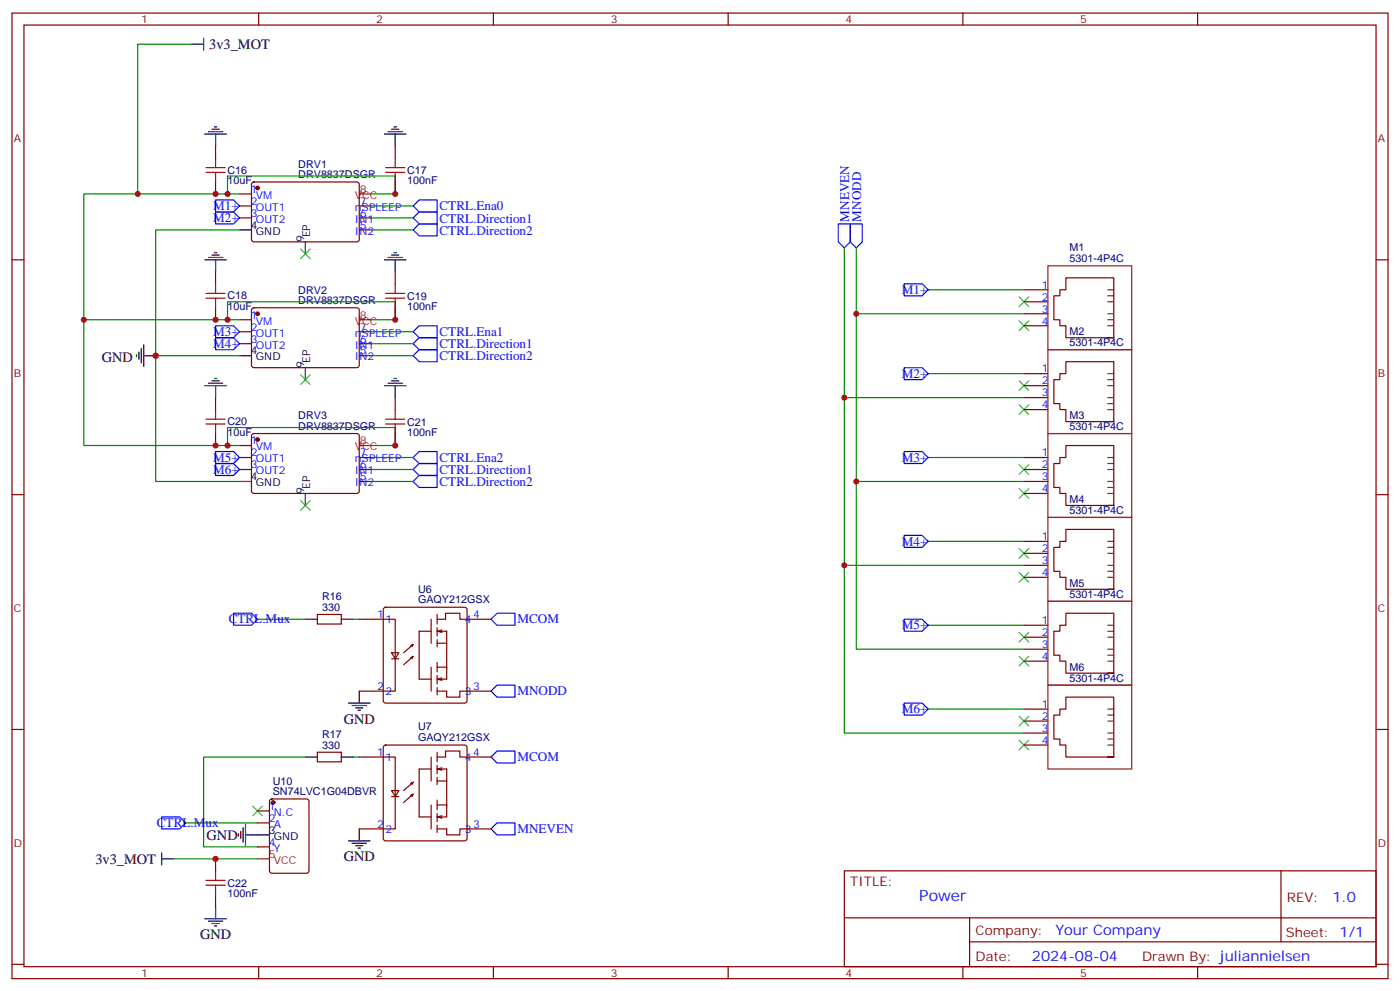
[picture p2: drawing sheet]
<svg xmlns="http://www.w3.org/2000/svg" width="412mm" height="292mm" viewBox="0 0 412 292" stroke-linecap="round" stroke-linejoin="round" font-family="sans-serif">
<g fill="none" stroke="#870000" stroke-width=".35">
<path d="M3.5 3.8h405.4v284.4h-405.4zM7.1 7.4h398.2v277.3h-398.2zM76.2 3.8v3.6M145.3 3.8v3.6M214.5 3.8v3.6M283.6 3.8v3.6M352.8 3.8v3.6M63.5 43v3.5M63.5 53.6v3.5M70.6 57.1h3.5M74.3 53.8l.5-.2h30.6l.4 .7v16.5l-.7 .4h-30.6l-.4-.7v-16.2zM116.4 43v3.5"/>
<path d="M116.4 53.6v3.5M3.5 76.5h3.6M70.6 60.6h3.5M70.6 64.2h3.5M105.8 60.6h3.6M105.8 64.2h3.6M105.8 67.7h3.6M405.3 76.5h3.6M63.5 80v3.6M63.5 90.6v3.6M70.6 94.2h3.5M70.6 97.7h3.5"/>
<path d="M74.3 90.8l.5-.2 30.6 .1 .4 .6v16.5l-.7 .5-30.6-.1-.4-.6v-16.3zM105.8 97.7h3.6M116.4 80v3.6M116.4 90.6v3.6M301.6 95.9h7.1M301.6 92.4h7.1M301.6 88.9h7.1M301.6 85.3h7.1M326.3 99.4h1.8h-14.1v-3.5h-1.8v-1.7h-1.8v-7.1h1.8v-1.8h1.8v-3.5h14.1v17.6M63.5 117.1v3.5M70.6 101.2h3.5M105.8 101.2h3.6"/>
<path d="M105.8 104.7h3.6M116.4 117.1v3.5M301.6 117.1h7.1M301.6 113.6h7.1M301.6 110h7.1M63.5 127.7v3.5M70.6 131.2h3.5M70.6 134.7h3.5M70.6 138.3h3.5M74.3 127.9l.5-.2h30.6l.4 .7v16.5l-.7 .4-30.6-.1-.4-.6v-16.2zM105.8 134.7h3.6M105.8 138.3h3.6"/>
<path d="M116.4 127.7v3.5M301.6 134.7h7.1M301.6 138.3h7.1M301.6 120.6h7.1M326.3 124.1h1.8h-14.1v-3.5h-1.8v-1.7h-1.8v-7.1h1.8v-1.8h1.8v-3.5h14.1v17.6M3.5 145.7h3.6M105.8 141.8h3.6M301.6 141.8h7.1M301.6 145.3h7.1M301.6 159.4h7.1M326.3 148.8h1.8h-14.1v-3.5h-1.8v-1.8h-1.8v-7h1.8v-1.8h1.8v-3.5h14.1v17.6M405.3 145.7h3.6"/>
<path d="M113.1 179l.5-.2h23.3l.5 .2 .2 .5v26.8l-.3 .5-.4 .2h-23.3l-.5-.2-.2-.5v-26.8zM301.6 170h7.1M301.6 166.5h7.1M301.6 162.9h7.1M326.3 173.5h1.8h-14.1v-3.5h-1.8v-1.8h-1.8v-7h1.8v-1.8h1.8v-3.5h14.1v17.6M93.5 180.9h7v2.9h-7zM105.8 182.4h10.6v21.1h-10.6M115.4 192.2h2.1l-1.1 1.8zM115.4 194h2.1M121 190.1l.7-.3-2.8 2.4M121 193.6l.7-.3-2.8 2.5M121.7 189.8l-.3 .7"/>
<path d="M121.7 193.3l-.3 .7M127 182.4v7M127 196.5v7M127 185.9h-3.5v14.1h3.5M128.8 182.4h2.4v-1.8h4.3v1.8h9.1M128.8 180.9v2.9M128.8 184.8v2.5M128.8 188.3v2.2M128.8 195.1v2.8M128.8 198.9v2.5M128.8 189.4h2.8M128.8 196.5h2.8"/>
<path d="M130.2 186.2l-1.4-.3h2.8v14.1h-2.8l1.4 .3M130.2 185.5l-1.4 .4M130.2 199.6l-1.4 .4M301.6 194.7h7.1M301.6 191.2h7.1M301.6 187.6h7.1M301.6 184.1h7.1M326.3 198.2h1.8h-14.1v-3.5h-1.8v-1.8h-1.8v-7h1.8v-1.8h1.8v-3.5h14.1v17.6M3.5 214.8h3.6M113.1 219.6l.5-.2h23.3l.5 .2 .2 .5v26.8l-.3 .5-.4 .2h-23.3l-.5-.2-.2-.5v-26.8zM128.8 203.5h2.8v1.8h3.9v-1.8h9.1M128.8 202.5v2.1"/>
<path d="M301.6 219.4h7.1M301.6 215.9h7.1M301.6 212.3h7.1M301.6 208.8h7.1M405.3 214.8h3.6M75.8 238.8h3.6M79.6 235.5l.5-.2h10.2l.7 .4v20.7l-.4 .7h-10.5l-.7-.4v-20.7zM93.5 221.5h7v2.8h-7zM105.8 222.9h10.6v21.2h-10.6M115.4 232.8h2.1l-1.1 1.8zM115.4 234.6h2.1M121 230.7l.7-.4-2.8 2.5"/>
<path d="M121 234.2l.7-.3-2.8 2.4M121.7 230.3l-.3 .7M121.7 233.9l-.3 .7M127 222.9v7.1M127 237v7.1M127 226.4h-3.5v14.2h3.5M128.8 222.9h2.4v-1.7h4.3v1.7h9.1M128.8 221.5v2.8M128.8 225.4v2.5M128.8 228.9v2.1M128.8 235.6v2.8M128.8 239.5v2.5"/>
<path d="M128.8 230h2.8M128.8 237h2.8M130.2 226.8l-1.4-.4h2.8v14.2h-2.8l1.4 .3M130.2 226.1l-1.4 .3M326.3 222.9h1.8h-14.1v-3.5h-1.8v-1.8h-1.8v-7h1.8v-1.8h1.8v-3.5h14.1v17.6M63.5 252.9v3.5M75.8 242.3h3.6M75.8 249.4h3.6M128.8 244.1h2.8v1.8h3.9v-1.8h9.1M128.8 243v2.1M130.2 240.2l-1.4 .4M248.7 256.4h156.6v28.3h-156.6z"/>
<path d="M377.3 256.5v20.8M63.5 263.5v3.5M248.7 270.3h156.5M285.6 277.3h119.6M285.6 270.3v14.1M3.5 284h3.6M76.2 284.7v3.5M145.3 284.7v3.5M214.5 284.7v3.5M283.6 284.7v3.5M352.8 284.7v3.5M405.3 284h3.6"/>
</g>
<g fill="none" stroke="#3c3" stroke-width=".35">
<path d="M88.5 73.3l2.9 2.9M91.4 73.3l-2.9 2.9M300.2 94.5l2.8 2.8M300.2 87.5l2.8 2.8M303 94.5l-2.8 2.8M303 87.5l-2.8 2.8M88.5 110.4l2.9 2.8M91.4 110.4l-2.9 2.8M300.2 119.2l2.8 2.8M300.2 112.1l2.8 2.9M303 119.2l-2.8 2.8M303 112.1l-2.8 2.9"/>
<path d="M300.2 136.8l2.8 2.9M303 136.8l-2.8 2.9M88.5 147.4l2.9 2.8M91.4 147.4l-2.9 2.8M300.2 143.9l2.8 2.8M303 143.9l-2.8 2.8M300.2 168.6l2.8 2.8M300.2 161.5l2.8 2.9M303 168.6l-2.8 2.8M303 161.5l-2.8 2.9M300.2 186.2l2.8 2.9M300.2 193.3l2.8 2.8"/>
<path d="M303 186.2l-2.8 2.9M303 193.3l-2.8 2.8M300.2 210.9l2.8 2.8M300.2 218l2.8 2.8M303 210.9l-2.8 2.8M303 218l-2.8 2.8M74.4 237.4l2.9 2.8M77.3 237.4l-2.9 2.8"/>
</g>
<g fill="none" stroke="#008700" stroke-width=".35">
<path d="M56.4 13h-15.8v44.1M67 57.1v-5.3h49.4v5.3h-7M70.6 57.1h-45.9v74.1h45.9M70.6 67.7h-24.7v37M109.4 64.2h12.3M109.4 67.7h12.3M109.4 60.6h12.3M248.7 73v44.1M252.2 73v19.4M24.7 94.2h45.9M67 94.2v-5.3h49.4v5.3h-7M109.4 97.7h12.3"/>
<path d="M273.4 85.3h28.2M301.6 92.4h-49.4v49.4h49.4M45.9 104.7v37.1h24.7M45.9 104.7h24.7M109.4 101.2h12.3M109.4 104.7h12.3M273.4 110h28.2M301.6 117.1h-52.9v49.4h52.9M67 131.2v-5.3h49.4v5.3h-7M109.4 134.7h12.3M109.4 138.3h12.3M273.4 134.7h28.2"/>
<path d="M109.4 141.8h12.3M252.2 141.8v49.4h49.4M273.4 159.4h28.2M248.7 166.5v49.4h52.9M75.8 182.4h14.2M104.1 182.4h1.7M273.4 184.1h28.2M273.4 208.8h28.2M90 222.9h-30v26.5h15.8M104.1 222.9h1.7M51.2 252.9h24.6M54.7 242.3h21.1"/>
</g>
<g fill="none" stroke="#00f" stroke-width=".35">
<path d="M63.5 58.9h5.3l1.8 1.7-1.8 1.8h-5.3zM63.5 62.4h5.3l1.8 1.8-1.8 1.7h-5.3zM121.7 64.2l1.8-1.8h5.3v3.5h-5.3zM121.7 67.7l1.8-1.8h5.3v3.6h-5.3zM121.7 60.6l1.8-1.7h5.3v3.5h-5.3zM246.9 65.9h3.6v5.3l-1.8 1.8-1.8-1.8zM250.5 65.9h3.5v5.3l-1.8 1.8-1.7-1.8zM63.5 95.9h5.3l1.8 1.8-1.8 1.7h-5.3zM63.5 99.4h5.3l1.8 1.8-1.8 1.8h-5.3zM121.7 97.7l1.8-1.8h5.3v3.5h-5.3zM266.3 83.6h5.3l1.8 1.7-1.8 1.8h-5.3zM121.7 101.2l1.8-1.8h5.3v3.6h-5.3z"/>
<path d="M121.7 104.7l1.8-1.7h5.3v3.5h-5.3zM266.3 108.3h5.3l1.8 1.7-1.8 1.8h-5.3zM63.5 133h5.3l1.8 1.7-1.8 1.8h-5.3zM63.5 136.5h5.3l1.8 1.8-1.8 1.7h-5.3zM121.7 138.3l1.8-1.8h5.3v3.5h-5.3zM121.7 134.7l1.8-1.7h5.3v3.5h-5.3zM266.3 133h5.3l1.8 1.7-1.8 1.8h-5.3zM121.7 141.8l1.8-1.8h5.3v3.5h-5.3zM266.3 157.7h5.3l1.8 1.7-1.8 1.8h-5.3zM68.8 180.6h5.3l1.7 1.8-1.7 1.7h-5.3zM144.6 182.4l1.8-1.8h5.3v3.5h-5.3zM266.3 182.4h5.3l1.8 1.7-1.8 1.8h-5.3z"/>
<path d="M144.6 203.5l1.8-1.7h5.3v3.5h-5.3zM266.3 207h5.3l1.8 1.8-1.8 1.8h-5.3zM144.6 222.9l1.8-1.7h5.3v3.5h-5.3zM47.6 240.6h5.3l1.8 1.7-1.8 1.8h-5.3zM144.6 244.1l1.8-1.8h5.3v3.6h-5.3z"/>
</g>
<g fill="#870000" stroke="#870000" stroke-width=".35">
<circle cx="75.8" cy="55.4" r=".53"/>
<circle cx="75.8" cy="92.4" r=".53"/>
<circle cx="75.8" cy="129.4" r=".53"/>
<circle cx="80.4" cy="236.3" r=".53"/>
</g>
<g fill="none" stroke="#000" stroke-width=".35">
<path d="M56.4 13h3.6M60 11.3v3.5M60.3 39.5h6.4M61.4 38.8h4.2M62.4 38.1h2.2M63.1 37.4h.8M63.5 39.5v3.5M113.2 39.5h6.4M114.3 38.8h4.2M115.4 38.1h2.1M116.1 37.4h.7M116.4 39.5v3.5"/>
<path d="M60.3 76.5h6.4M61.4 75.8h4.2M62.4 75.1h2.2M63.1 74.4h.8M63.5 76.5v3.5M70.6 67.7h3.5M90 71.2v3.6M113.2 76.5h6.4M114.3 75.8h4.2M115.4 75.1h2.1M116.1 74.4h.7M116.4 76.5v3.5"/>
<path d="M40.2 104.4v.7M40.9 103.7v2.1M41.6 102.6v4.3M42.3 104.7h3.6M42.3 101.6v6.3M60.3 113.6h6.4M61.4 112.9h4.2M62.4 112.1h2.2M63.1 111.4h.8M63.5 113.6v3.5M70.6 104.7h3.5M90 108.3v3.5"/>
<path d="M113.2 113.6h6.4M114.3 112.9h4.2M115.4 112.1h2.1M116.1 111.4h.7M116.4 113.6v3.5M70.6 141.8h3.5M90 145.3v3.5M90 182.4h3.5M100.5 182.4h3.6M102.7 207h6.3M103.7 207.8h4.2M104.8 208.5h2.1"/>
<path d="M105.5 209.2h.7M105.8 203.5v3.5M90 222.9h3.5M100.5 222.9h3.6M47.6 252.9h3.6M47.6 251.1v3.6M70.2 245.5v.7M70.9 244.8v2.1M71.6 243.7v4.3M72.3 245.9h7.1M72.3 242.7v6.3M102.7 247.6h6.3"/>
<path d="M103.7 248.3h4.2M104.8 249h2.1M105.5 249.7h.7M105.8 244.1v3.5M60.3 270.5h6.4M61.4 271.3h4.2M62.4 272h2.2M63.1 272.7h.8M63.5 267v3.5"/>
</g>
<path d="M105.8 57.1h3.6M105.8 94.2h3.6M105.8 131.2h3.6M75.8 252.9h3.6" fill="none" stroke="#f00" stroke-width=".35"/>
<g fill="none" stroke="#8c2424" stroke-width=".35">
<path d="M308.7 78.3h24.7v24.7h-24.7zM326.3 85.3h1.8M326.3 87.1h1.8M326.3 88.9h1.8M326.3 92.4h1.8M326.3 94.2h1.8M326.3 95.9h1.8M308.7 103h24.7v24.7h-24.7zM326.3 110h1.8M326.3 111.8h1.8M326.3 113.6h1.8M326.3 117.1h1.8"/>
<path d="M326.3 118.9h1.8M308.7 127.7h24.7v24.7h-24.7zM326.3 120.6h1.8M326.3 134.7h1.8M326.3 136.5h1.8M326.3 138.3h1.8M308.7 152.4h24.7v24.7h-24.7zM326.3 141.8h1.8M326.3 143.5h1.8M326.3 145.3h1.8M326.3 159.4h1.8M308.7 177.1h24.7v24.7h-24.7z"/>
<path d="M326.3 161.2h1.8M326.3 162.9h1.8M326.3 166.5h1.8M326.3 168.2h1.8M326.3 170h1.8M326.3 184.1h1.8M326.3 185.9h1.8M326.3 187.6h1.8M326.3 191.2h1.8M326.3 192.9h1.8M326.3 194.7h1.8M308.7 201.8h24.7v24.6h-24.7z"/>
<path d="M326.3 208.8h1.8M326.3 210.6h1.8M326.3 212.3h1.8M326.3 215.9h1.8M326.3 217.6h1.8M326.3 219.4h1.8"/>
</g>
<g fill="none" stroke="#a10000" stroke-width=".35">
<path d="M60.7 50.8h5.6M60.7 49.4h5.6M63.5 46.5v2.9M63.5 50.8v2.8M113.6 50.8h5.6M113.6 49.4h5.6M116.4 46.5v2.9M116.4 50.8v2.8M60.7 87.8h5.6M60.7 86.4h5.6M63.5 83.6v2.8M63.5 87.8v2.8"/>
<path d="M113.6 87.8h5.6M113.6 86.4h5.6M116.4 83.6v2.8M116.4 87.8v2.8M60.7 124.8h5.6M60.7 123.4h5.6M63.5 120.6v2.8M63.5 124.8v2.9M113.6 124.8h5.6M113.6 123.4h5.6M116.4 120.6v2.8M116.4 124.8v2.9"/>
<path d="M60.7 259.3h5.6M63.5 256.4v2.9M60.7 260.7h5.6M63.5 260.7v2.8"/>
</g>
<g fill="#c00">
<circle cx="248.7" cy="117.1" r=".88"/>
<circle cx="45.9" cy="104.7" r=".88"/>
<circle cx="40.6" cy="57.1" r=".88"/>
<circle cx="24.7" cy="94.2" r=".88"/>
<circle cx="252.2" cy="141.8" r=".88"/>
<circle cx="252.2" cy="92.4" r=".88"/>
<circle cx="248.7" cy="166.5" r=".88"/>
<circle cx="67" cy="131.2" r=".88"/>
<circle cx="67" cy="94.2" r=".88"/>
<circle cx="67" cy="57.1" r=".88"/>
<circle cx="63.5" cy="57.1" r=".88"/>
<circle cx="116.4" cy="57.1" r=".88"/>
<circle cx="63.5" cy="94.2" r=".88"/>
<circle cx="116.4" cy="94.2" r=".88"/>
<circle cx="63.5" cy="131.2" r=".88"/>
<circle cx="116.4" cy="131.2" r=".88"/>
<circle cx="63.5" cy="252.9" r=".88"/>
</g>
<text font-size="4.6" fill="#00f" x="270.8" y="265.5">Power</text>
<g font-size="4.2">
<text x="61.6" y="14.4">3v3_MOT</text>
<text x="30" y="106.5">GND</text>
<text x="101.2" y="213.1">GND</text>
<text x="60.9" y="247.3">GND</text>
<text x="28.1" y="254.3">3v3_MOT</text>
<text x="101.2" y="253.7">GND</text>
<text x="58.9" y="276.6">GND</text>
</g>
<g font-size="4.2" fill="#00f">
<text x="392.5" y="265.7">1.0</text>
<text x="310.9" y="275.3">Your Company</text>
<text x="304" y="283.1">2024-08-04</text>
</g>
<g font-size="3.9" fill="#00f">
<text x="62.8" y="61.9">M1+</text>
<text x="62.8" y="65.4">M2+</text>
<text x="129.5" y="65.6">CTRL.Direction1</text>
<text x="129.5" y="61.9">CTRL.Ena0</text>
<text x="250.1" y="65.2" transform="rotate(-90 250.1 65.2)">MNEVEN</text>
<text x="253.7" y="65.2" transform="rotate(-90 253.7 65.2)">MNODD</text>
<text x="129.5" y="69.1">CTRL.Direction2</text>
<text x="265.6" y="86.6">M1+</text>
<text x="62.8" y="98.9">M3+</text>
<text x="129.5" y="98.9">CTRL.Ena1</text>
<text x="62.8" y="102.5">M4+</text>
<text x="129.5" y="102.6">CTRL.Direction1</text>
<text x="129.5" y="106.1">CTRL.Direction2</text>
<text x="265.6" y="111.3">M2+</text>
<text x="62.8" y="136">M5+</text>
<text x="129.5" y="136">CTRL.Ena2</text>
<text x="265.6" y="136">M3+</text>
<text x="62.8" y="139.5">M6+</text>
<text x="129.5" y="139.6">CTRL.Direction1</text>
<text x="129.5" y="143.2">CTRL.Direction2</text>
<text x="265.6" y="160.7">M4+</text>
<text x="67.4" y="183.6">CTRL.Mux</text>
<text x="152.4" y="183.6">MCOM</text>
<text x="265.6" y="185.4">M5+</text>
<text x="152.4" y="204.8">MNODD</text>
<text x="265.6" y="210.1">M6+</text>
<text x="152.4" y="224.2">MCOM</text>
<text x="46.2" y="243.6">CTRL.Mux</text>
<text x="152.4" y="245.3">MNEVEN</text>
</g>
<g font-size="3.9" fill="#800">
<text x="250.5" y="261">TITLE:</text>
<text x="379.1" y="265.7">REV:</text>
<text x="287.4" y="275.2">Company:</text>
<text x="378.7" y="275.8">Sheet: 1/1</text>
<text x="287.4" y="282.9">Date:</text>
<text x="336.4" y="283">Drawn By: juliannielsen</text>
</g>
<g font-size="3.2" fill="#800">
<text x="41.6" y="6.8">1</text>
<text x="110.8" y="6.8">2</text>
<text x="179.9" y="6.8">3</text>
<text x="249.1" y="6.8">4</text>
<text x="318.2" y="6.8">5</text>
<text x="4.1" y="41.9">A</text>
<text x="405.9" y="41.9">A</text>
<text x="4.1" y="111.1">B</text>
<text x="405.9" y="111.1">B</text>
<text x="4.1" y="180.2">C</text>
<text x="405.9" y="180.2">C</text>
<text x="4.1" y="249.4">D</text>
<text x="405.9" y="249.4">D</text>
<text x="41.6" y="287.7">1</text>
<text x="110.8" y="287.7">2</text>
<text x="179.9" y="287.7">3</text>
<text x="249.1" y="287.7">4</text>
<text x="318.2" y="287.7">5</text>
</g>
<g font-size="3.2" fill="#000080">
<text x="67" y="51.1">C16</text>
<text x="87.9" y="52.5">DRV8837DSGR</text>
<text x="87.9" y="49.4">DRV1</text>
<text x="119.9" y="51.2">C17</text>
<text x="67" y="54.3">10uF</text>
<text x="119.9" y="54.3">100nF</text>
<text x="315" y="77.2">5301-4P4C</text>
<text x="315" y="74">M1</text>
<text x="67" y="88.2">C18</text>
<text x="87.9" y="89.5">DRV8837DSGR</text>
<text x="87.9" y="86.5">DRV2</text>
<text x="119.9" y="88.3">C19</text>
<text x="67" y="91.3">10uF</text>
<text x="119.9" y="91.3">100nF</text>
<text x="315" y="101.9">5301-4P4C</text>
<text x="315" y="98.7">M2</text>
<text x="67" y="125.2">C20</text>
<text x="87.9" y="123.5">DRV3</text>
<text x="119.9" y="125.3">C21</text>
<text x="315" y="123.4">M3</text>
<text x="67" y="128.4">10uF</text>
<text x="87.9" y="126.6">DRV8837DSGR</text>
<text x="119.9" y="128.4">100nF</text>
<text x="315" y="126.6">5301-4P4C</text>
<text x="315" y="148.1">M4</text>
<text x="315" y="151.3">5301-4P4C</text>
<text x="315" y="172.8">M5</text>
<text x="94.9" y="179.9">330</text>
<text x="94.9" y="176.8">R16</text>
<text x="123.1" y="177.6">GAQY212GSX</text>
<text x="123.1" y="174.5">U6</text>
<text x="315" y="176">5301-4P4C</text>
<text x="315" y="197.5">M6</text>
<text x="315" y="200.7">5301-4P4C</text>
<text x="123.1" y="215.1">U7</text>
<text x="94.9" y="220.5">330</text>
<text x="94.9" y="217.4">R17</text>
<text x="123.1" y="218.2">GAQY212GSX</text>
<text x="80.4" y="231">U10</text>
<text x="80.4" y="234.2">SN74LVC1G04DBVR</text>
<text x="67" y="261.1">C22</text>
<text x="67" y="264.2">100nF</text>
</g>
<g font-size="3.2" fill="#00f">
<text x="73.9" y="56.8">1</text>
<text x="75.4" y="58.5">VM</text>
<text x="73.9" y="60.3">2</text>
<text x="73.9" y="63.8">3</text>
<text x="75.4" y="62.1">OUT1</text>
<text x="75.4" y="65.6">OUT2</text>
<text x="104.5" y="65.6">IN1</text>
<text x="104.5" y="62.1">nSPLEEP</text>
<text x="106" y="63.8">6</text>
<text x="106" y="60.3">7</text>
<text x="104.5" y="69.1">IN2</text>
<text x="106" y="67.3">5</text>
<text x="306.9" y="88.5">2</text>
<text x="306.9" y="85">1</text>
<text x="73.9" y="93.8">1</text>
<text x="75.4" y="95.6">VM</text>
<text x="306.9" y="95.6">4</text>
<text x="306.9" y="92">3</text>
<text x="73.9" y="97.3">2</text>
<text x="73.9" y="100.9">3</text>
<text x="75.4" y="99.1">OUT1</text>
<text x="104.5" y="99.1">nSPLEEP</text>
<text x="106" y="100.9">6</text>
<text x="106" y="97.3">7</text>
<text x="75.4" y="102.6">OUT2</text>
<text x="104.5" y="106.2">IN2</text>
<text x="104.5" y="102.6">IN1</text>
<text x="106" y="104.4">5</text>
<text x="306.9" y="113.2">2</text>
<text x="306.9" y="109.7">1</text>
<text x="306.9" y="116.7">3</text>
<text x="306.9" y="120.3">4</text>
<text x="73.9" y="130.8">1</text>
<text x="73.9" y="134.4">2</text>
<text x="73.9" y="137.9">3</text>
<text x="75.4" y="132.6">VM</text>
<text x="75.4" y="136.1">OUT1</text>
<text x="104.5" y="136.1">nSPLEEP</text>
<text x="106" y="137.9">6</text>
<text x="106" y="134.4">7</text>
<text x="306.9" y="137.9">2</text>
<text x="306.9" y="134.4">1</text>
<text x="75.4" y="139.7">OUT2</text>
<text x="104.5" y="143.2">IN2</text>
<text x="104.5" y="139.7">IN1</text>
<text x="106" y="141.4">5</text>
<text x="306.9" y="141.4">3</text>
<text x="306.9" y="145">4</text>
<text x="306.9" y="159.1">1</text>
<text x="306.9" y="166.1">3</text>
<text x="306.9" y="162.6">2</text>
<text x="306.9" y="169.7">4</text>
<text x="111.1" y="182">1</text>
<text x="113.6" y="183.4">1</text>
<text x="136.9" y="183.4">4</text>
<text x="139.3" y="182">4</text>
<text x="306.9" y="183.8">1</text>
<text x="306.9" y="190.8">3</text>
<text x="306.9" y="187.3">2</text>
<text x="306.9" y="194.3">4</text>
<text x="111.1" y="203.2">2</text>
<text x="139.3" y="203.2">3</text>
<text x="113.6" y="204.6">2</text>
<text x="136.9" y="204.6">3</text>
<text x="306.9" y="208.5">1</text>
<text x="306.9" y="215.5">3</text>
<text x="306.9" y="212">2</text>
<text x="306.9" y="219">4</text>
<text x="111.1" y="222.6">1</text>
<text x="113.6" y="224">1</text>
<text x="136.9" y="224">4</text>
<text x="139.3" y="222.6">4</text>
<text x="79.2" y="238.4">1</text>
<text x="79.2" y="242">2</text>
<text x="80.7" y="240.2">N.C</text>
<text x="80.7" y="243.7">A</text>
<text x="111.1" y="243.7">2</text>
<text x="113.6" y="245.1">2</text>
<text x="136.9" y="245.1">3</text>
<text x="139.3" y="243.7">3</text>
<text x="79.2" y="249">4</text>
<text x="80.7" y="250.8">Y</text>
</g>
<g font-size="3.2" fill="#f00">
<text x="104.5" y="58.5">VCC</text>
<text x="106" y="56.8">8</text>
<text x="104.5" y="95.6">VCC</text>
<text x="106" y="93.8">8</text>
<text x="106" y="130.8">8</text>
<text x="104.5" y="132.6">VCC</text>
<text x="79.2" y="252.6">5</text>
<text x="80.7" y="254.3">VCC</text>
</g>
<g font-size="3.2">
<text x="73.9" y="67.3">4</text>
<text x="75.4" y="69.1">GND</text>
<text x="89.6" y="71.4" transform="rotate(-90 89.6 71.4)">9</text>
<text x="91.4" y="69.9" transform="rotate(-90 91.4 69.9)">EP</text>
<text x="73.9" y="104.4">4</text>
<text x="75.4" y="106.2">GND</text>
<text x="91.4" y="107" transform="rotate(-90 91.4 107)">EP</text>
<text x="89.6" y="108.4" transform="rotate(-90 89.6 108.4)">9</text>
<text x="73.9" y="141.4">4</text>
<text x="75.4" y="143.2">GND</text>
<text x="89.6" y="145.5" transform="rotate(-90 89.6 145.5)">9</text>
<text x="91.4" y="144" transform="rotate(-90 91.4 144)">EP</text>
<text x="79.2" y="245.5">3</text>
<text x="80.7" y="247.3">GND</text>
</g>
</svg>
